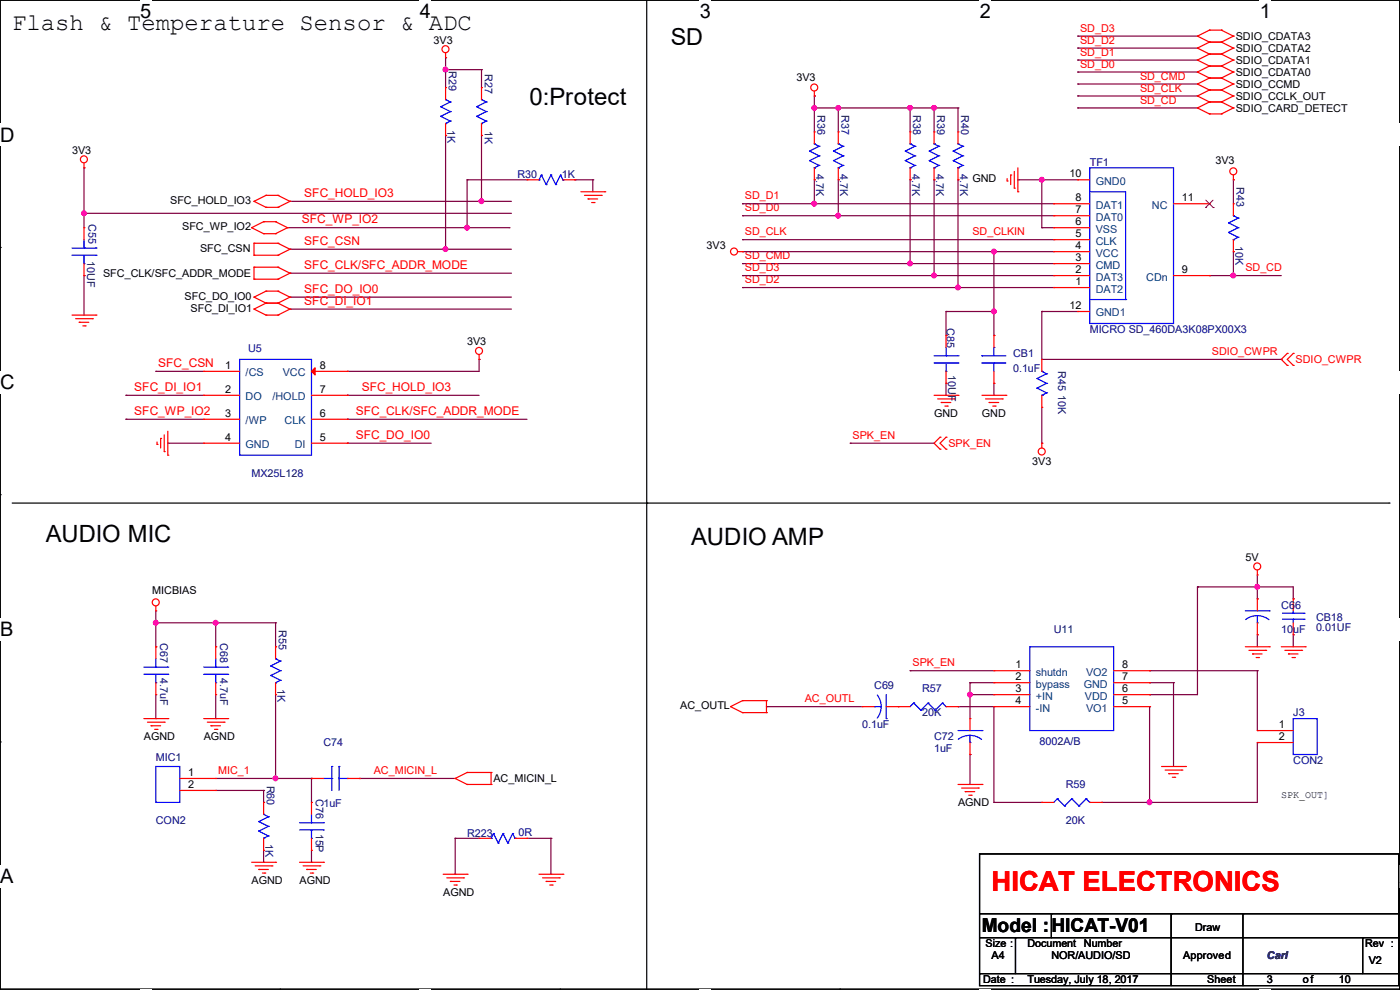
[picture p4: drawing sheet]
<svg xmlns="http://www.w3.org/2000/svg" width="297mm" height="210mm" viewBox="0 0 297 210" stroke-linecap="round" stroke-linejoin="round" font-family="sans-serif">
<path d="M0 0h297v209.8h-297z" fill="none" stroke="#000" stroke-width=".25"/>
<g fill="#fff">
<path d="M29.7 0h2.4v4.8h-2.4z"/>
<path d="M29.7 209.8h2.4v.2h-2.4z"/>
</g>
<path d="M59.4 0h.1M59.4 209.8h.1" fill="none" stroke="#000" stroke-width=".25"/>
<g fill="#fff">
<path d="M89.1 0h2.3v4.8h-2.3z"/>
<path d="M89.1 209.8h2.3v.2h-2.3z"/>
</g>
<path d="M118.8 0h.1M118.8 209.8h.1" fill="none" stroke="#000" stroke-width=".25"/>
<g fill="#fff">
<path d="M148.5 0h2.3v4.8h-2.3z"/>
<path d="M148.5 209.8h2.3v.2h-2.3z"/>
</g>
<path d="M178.2 0h.1M178.2 209.8h.1" fill="none" stroke="#000" stroke-width=".25"/>
<g fill="#fff">
<path d="M207.9 0h2.3v4.8h-2.3z"/>
<path d="M207.9 209.8h2.3v.2h-2.3z"/>
</g>
<path d="M237.6 0h.1M237.6 209.8h.1" fill="none" stroke="#000" stroke-width=".25"/>
<g fill="#fff">
<path d="M267.3 0h2.3v4.8h-2.3z"/>
<path d="M267.3 209.8h2.3v.2h-2.3z"/>
<path d="M0 26.2h3.1v4.8h-3.1z"/>
<path d="M297 26.2v4.8z"/>
<path d="M0 78.7h3.1v4.7h-3.1z"/>
<path d="M297 78.7v4.7z"/>
</g>
<path d="M0 52.5h.1M297 52.5h.1" fill="none" stroke="#000" stroke-width=".25"/>
<g fill="#fff">
<path d="M0 131.1h2.9v4.8h-2.9z"/>
<path d="M297 131.1v4.8z"/>
</g>
<path d="M0 104.9h.1M297 104.9h.1" fill="none" stroke="#000" stroke-width=".25"/>
<g fill="#fff">
<path d="M0 183.6h2.9v4.7h-2.9z"/>
<path d="M296.9 183.6h.1v4.7h-.1z"/>
</g>
<g fill="none" stroke="#000" stroke-width=".25">
<path d="M137.2 0v210.1M2.6 106.7h292.1M137.2 106.7h.1M294.7 106.7h.1M0 157.4h.1M297 157.4h.1M207.8 181.1h88.9v28h-88.9zM207.8 198.9h88.9M207.8 193.8h88.9M215.4 198.9h.1M215.4 198.9v7.6M223.1 193.8h.1"/>
<path d="M223.1 193.8v5.1M248.5 193.8h.1M248.5 193.8v15.3M263.7 193.8h.1M263.7 193.8v15.3M289.1 198.9h.1M289.1 198.9v7.6M296.7 198.9h.1M296.7 193.8h.1M207.8 206.5h.1M207.8 206.5h88.9"/>
</g>
<g fill="none" stroke="#800040" stroke-width=".25">
<path d="M94.5 12.2h.1M94.5 14.8h.1M94.5 12.2v6.4M94.5 14.8h7.7M102.2 14.8h.1M102.2 14.8v3.8M228.6 7.7h.1M228.6 10.2h.1M228.6 12.7h.1M228.6 15.3h.1M228.6 17.8h.1M228.6 7.7h25.4"/>
<path d="M228.6 10.2h25.4M228.6 12.7h25.4M228.6 15.3h25.4M228.6 17.8h25.4M17.8 35.6h.1M17.8 35.6v12.7M94.5 28.7h.1M94.5 28.7v24.2M99.1 38.1h.1M99.1 38.1h12.7M99.1 38.1v10.2M102.2 28.7h.1"/>
<path d="M102.2 28.7v14M122 38.1h.1M122 38.1h3.8M125.8 38.1h.1M125.8 38.1v2.6M172.8 22.9h.1M172.8 38.1h.1M172.8 20.4h.1M172.8 22.9h30.4M172.8 20.4v7.6M172.8 38.1v5.1M177.8 22.9h.1"/>
<path d="M177.8 38.1h.1M177.8 22.9v5.1M177.8 38.1v7.7M193.1 22.9h.1M193.1 38.1h.1M193.1 22.9v5.1M193.1 38.1v17.8M198.2 22.9h.1M198.2 38.1h.1M198.2 22.9v5.1M198.2 38.1v20.4M203.2 22.9h.1"/>
<path d="M203.2 38.1h.1M203.2 22.9v5.1M203.2 38.1v22.9M215.9 38.1h.1M215.9 38.1h12.7M221 38.1h.1M221 38.1v10.2M228.6 20.4h.1M228.6 22.9h.1M228.6 20.4h25.4M228.6 22.9h25.4M261.7 38.1h.1"/>
<path d="M261.7 38.1v5.1M17.8 45.3h.1M17.8 58.5h.1M17.8 58.5v8.3M17.8 45.3h90.7M61 48.3h47M61.5 42.7h.1M61.5 52.9h.1M61.5 58h.1M61.5 42.7h47M61.5 52.9h47M61.5 58h47"/>
<path d="M94.5 52.9h.1M99.1 48.3h.1M102.2 42.7h.1M108 48.3h.1M157.5 50.8h.1M157.5 55.9h.1M157.5 45.8h.1M157.5 43.2h.1M157.5 53.4h.1M157.5 58.5h.1M157.5 43.2h66.1M157.5 45.8h66.1"/>
<path d="M157.5 50.8h66.1M157.5 53.4h66.1M157.5 55.9h66.1M157.5 58.5h66.1M172.8 43.2h.1M177.8 45.8h.1M193.1 55.9h.1M198.2 58.5h.1M210.9 53.4h.1M210.9 53.4v17.8M221 48.3h.1M221 48.3h2.6"/>
<path d="M256.6 58.5h.1M256.6 58.5h15.2M261.7 53.4h.1M261.7 58.5h.1M261.7 53.4v5.1M33.1 78.8h.1M33.1 78.8h10.1M61.5 63h.1M61.5 65.6h.1M61.5 63h47M61.5 65.6h47M73.7 78.8h.1"/>
<path d="M101.6 76.2h.1M101.6 76.2v2.6h-27.9M157.5 61h.1M157.5 61h66.1M200.7 66.1h.1M200.7 71.2h.1M200.7 66.1h10.2M200.7 66.1v5.1M203.2 61h.1M210.9 66.1h.1M210.9 71.2h.1M221 66.1h.1"/>
<path d="M221 66.1v10.1h50.8M221 66.1h7.6M271.8 76.2h.1M26.7 83.9h.1M26.7 88.9h.1M26.7 83.9h16.5M26.7 88.9h16.5M35.6 94h.1M35.6 94h7.6M73.7 83.9h.1M73.7 88.9h.1M73.7 94h.1"/>
<path d="M73.7 83.9h27.9M73.7 88.9h38.1M73.7 94h17.8M180.4 94h.1M180.4 94h17.8M200.7 81.3h.1M200.7 81.3v2.6M210.9 81.3h.1M210.9 81.3v2.6M221 94h.1M221 86.4v7.6M33.1 132.1h.1"/>
<path d="M33.1 137.2h.1M33.1 129.6v7.6M33.1 132.1h25.4M45.8 132.1h.1M45.8 137.2h.1M45.8 132.1v5.1M58.5 132.1h.1M58.5 137.2h.1M58.5 132.1v5.1M254 124.5h.1M254 124.5h20.4v2.5M254 124.5v22.9h-10.1"/>
<path d="M266.7 124.5h.1M266.7 134.7h.1M266.7 127h.1M266.7 122v5M266.7 134.7v2.5M274.4 134.7h.1M274.4 127h.1M274.4 134.7v2.5M33.1 152.4h.1M33.1 147.4v5M45.8 152.4h.1M45.8 147.4v5"/>
<path d="M58.5 147.4v17.7M162.6 149.9h.1M162.6 149.9h20.3M193.1 142.3h.1M193.1 142.3h17.8M203.2 149.9h.1M203.2 149.9h7.7M205.8 144.8h.1M205.8 147.4h.1M205.8 144.8h5.1M205.8 144.8v7.6M205.8 147.4h5.1"/>
<path d="M210.9 149.9h.1M210.9 149.9v20.3M243.9 142.3h.1M243.9 144.8h.1M243.9 147.4h.1M243.9 149.9h.1M243.9 142.3h22.8M243.9 144.8h5.1M243.9 149.9v20.3M249 144.8h.1M249 144.8v17.8M266.7 142.3h.1"/>
<path d="M266.7 157.5h.1M266.7 142.3v12.7M266.7 157.5v12.7h-33M45.8 165.1h20.3M45.8 167.7h10.1M55.9 167.7h.1M55.9 170.2h.1M55.9 167.7v2.5M58.5 165.1h.1M66.1 165.1h.1M66.1 165.1v5.1M76.2 165.1h.1"/>
<path d="M76.2 165.1h20.4M96.6 177.8h.1M96.6 177.8h5M96.6 177.8v7.7M111.8 177.8h5.1M116.9 177.8h.1M116.9 177.8v7.7M205.8 160.1h.1M205.8 160.1v6.3M210.9 170.2h.1M210.9 170.2h10.1M233.7 170.2h.1"/>
<path d="M243.9 170.2h.1M55.9 182.9h.1M55.9 180.4v2.5M66.1 182.9h.1M66.1 180.4v2.5M96.6 185.5h.1M116.9 185.5h.1"/>
</g>
<g fill="#f0f" stroke="#f0f" stroke-width=".25">
<circle cx="94.5" cy="14.8" r=".49"/>
<circle cx="94.5" cy="52.9" r=".49"/>
<circle cx="102.1" cy="42.7" r=".49"/>
<circle cx="17.8" cy="45.2" r=".49"/>
<circle cx="99.1" cy="48.3" r=".49"/>
<circle cx="172.7" cy="22.9" r=".49"/>
<circle cx="177.8" cy="22.9" r=".49"/>
<circle cx="198.1" cy="22.9" r=".49"/>
<circle cx="172.7" cy="43.2" r=".49"/>
<circle cx="177.8" cy="45.7" r=".49"/>
<circle cx="210.8" cy="53.4" r=".49"/>
<circle cx="193.1" cy="55.9" r=".49"/>
<circle cx="198.1" cy="58.4" r=".49"/>
<circle cx="203.2" cy="61" r=".49"/>
<circle cx="261.6" cy="58.4" r=".49"/>
<circle cx="193.1" cy="22.9" r=".49"/>
<circle cx="266.7" cy="124.5" r=".49"/>
<circle cx="205.8" cy="147.3" r=".49"/>
<circle cx="243.9" cy="170.2" r=".49"/>
<circle cx="221" cy="38.1" r=".49"/>
<circle cx="33" cy="132.1" r=".49"/>
<circle cx="45.7" cy="132.1" r=".49"/>
<circle cx="58.4" cy="165.1" r=".49"/>
<circle cx="210.8" cy="66.1" r=".49"/>
</g>
<g fill="none" stroke="#f00" stroke-width=".25">
<path d="M94.5 12.2h.1M94.5 18.6h.1M94.5 11.2v1M94.5 18.6v2.5M102.2 18.6h.1M102.2 18.6v2.5M172.8 19.3v1.1M254 7.7h.1M254 10.2h.1M254 12.7h.1M254 15.3h.1M254 17.8h.1"/>
<path d="M254 7.7l2.6 1.2M254 10.2l2.6 1.3M254 12.7l2.6 1.3M254 15.3l2.6 1.3M254 17.8l2.6 1.3M256.6 6.4h.1M256.6 8.9h.1M256.6 11.5h.1M256.6 14h.1M256.6 16.6h.1M256.6 19.1h.1M256.6 6.4l-2.6 1.3"/>
<path d="M256.6 6.4h2.5M256.6 8.9h2.5M256.6 8.9l-2.6 1.3M256.6 11.5h2.5M256.6 11.5l-2.6 1.2M256.6 14h2.5M256.6 14l-2.6 1.3M256.6 16.6h2.5M256.6 16.6l-2.6 1.2M256.6 19.1h2.5M256.6 19.1l-2.6 1.3M259.1 6.4h.1"/>
<path d="M259.1 8.9h.1M259.1 11.5h.1M259.1 14h.1M259.1 16.6h.1M259.1 19.1h.1M259.1 6.4l2.6 1.3M259.1 8.9l2.6 1.3M259.1 11.5l2.6 1.2M259.1 14l2.6 1.3M259.1 16.6l2.6 1.2M259.1 19.1l2.6 1.3M261.7 7.7h.1"/>
<path d="M261.7 10.2h.1M261.7 12.7h.1M261.7 15.3h.1M261.7 17.8h.1M261.7 7.7l-2.6 1.2M261.7 10.2l-2.6 1.3M261.7 12.7l-2.6 1.3M261.7 15.3l-2.6 1.3M261.7 17.8l-2.6 1.3M17.8 35.6h.1M17.8 34.6v1M94.5 28.7h.1"/>
<path d="M94.5 26.2v2.5M102.2 28.7h.1M102.2 26.2v2.5M111.8 38.1h.1M111.8 38.1h2.5M119.4 38.1h2.6M122 38.1h.1M172.8 20.4h.1M172.8 28h.1M172.8 38.1h.1M172.8 28v2.5M172.8 35.6v2.5"/>
<path d="M177.8 28h.1M177.8 38.1h.1M177.8 28v2.5M177.8 35.6v2.5M193.1 28h.1M193.1 38.1h.1M193.1 28v2.5M193.1 35.6v2.5M198.2 28h.1M198.2 38.1h.1M198.2 28v2.5M198.2 35.6v2.5"/>
<path d="M203.2 28h.1M203.2 38.1h.1M203.2 28v2.5M203.2 35.6v2.5M213.7 38.4h.1M213.7 37.9v.5M214.4 37.1h.1M214.4 37.1v2.1M215.2 39.9h.1M215.2 36.4v3.5M215.9 35.6v5.1M228.6 38.1h.1"/>
<path d="M228.6 38.1h2.6M254 20.4h.1M254 22.9h.1M254 20.4l2.6 1.2M254 22.9l2.6 1.3M256.6 21.6h.1M256.6 24.2h.1M256.6 21.6h2.5M256.6 21.6l-2.6 1.3M256.6 24.2h2.5M259.1 21.6h.1M259.1 24.2h.1"/>
<path d="M259.1 21.6l2.6 1.3M261.7 20.4h.1M261.7 22.9h.1M261.7 38.1h.1M261.7 20.4l-2.6 1.2M261.7 22.9l-2.6 1.3M261.7 37.1v1M17.8 48.3h.1M17.8 58.5h.1M17.8 48.3v2.5M17.8 55.9v2.6M53.4 48.3h.1"/>
<path d="M53.4 48.3l2.5 1.3M53.9 42.7h.1M53.9 54.1h.1M53.9 51.6h.1M53.9 59.2h.1M53.9 56.7h.1M53.9 42.7l2.5 1.3M53.9 54.1h5.1M53.9 51.6v2.5M53.9 56.7v2.5M53.9 51.6h5.1M53.9 59.2h5.1"/>
<path d="M53.9 56.7h5.1M55.9 49.6h.1M55.9 47h.1M55.9 49.6h2.6M55.9 47l-2.5 1.3M55.9 47h2.6M56.4 44h.1M56.4 41.4h.1M56.4 44h2.6M56.4 41.4l-2.5 1.3M56.4 41.4h2.6M58.5 49.6h.1"/>
<path d="M58.5 47h.1M58.5 47l2.5 1.3M59 44h.1M59 41.4h.1M59 54.1h.1M59 51.6h.1M59 59.2h.1M59 56.7h.1M59 41.4l2.5 1.3M59 51.6l2.5 1.3M59 56.7l2.5 1.3M61 48.3h.1"/>
<path d="M61 48.3l-2.5 1.3M61.5 42.7h.1M61.5 52.9h.1M61.5 58h.1M61.5 42.7l-2.5 1.3M61.5 52.9l-2.5 1.2M61.5 58l-2.5 1.2M123.2 40.7h5.1M124 41.4h3.6M124.8 42.2h.1M124.8 42.2h2M125.5 43h.5"/>
<path d="M126 43h.1M127.6 41.4h.1M128.3 40.7h.1M156.5 53.4h1M157.5 53.4h.1M215.9 40.7h.1M223.6 58.5h.1M223.6 55.9h.1M223.6 53.4h.1M223.6 50.8h.1M223.6 48.3h.1M223.6 45.8h.1"/>
<path d="M223.6 43.2h.1M223.6 53.4h7.6M223.6 58.5h7.6M223.6 55.9h7.6M223.6 50.8h7.6M223.6 48.3h7.6M223.6 45.8h7.6M223.6 43.2h7.6M249 58.5h7.6M249 43.2h7.6M256.6 58.5h.1M256.6 43.2h.1"/>
<path d="M261.7 43.2h.1M261.7 53.4h.1M261.7 43.2v2.6M261.7 50.8v2.6M15.3 66.8h5.1M16 67.6h3.6M16.8 68.4h.1M16.8 68.4h2M17.6 69.1h.5M18.1 69.1h.1M19.6 67.6h.1M20.4 66.8h.1"/>
<path d="M43.2 78.8h.1M43.2 78.8h7.6M53.9 63h.1M53.9 65.6h.1M53.9 63l2.5 1.3M53.9 65.6l2.5 1.2M56.4 64.3h.1M56.4 61.8h.1M56.4 66.8h.1M56.4 64.3h2.6M56.4 61.8l-2.5 1.2M56.4 61.8h2.6"/>
<path d="M56.4 66.8h2.6M56.4 64.3l-2.5 1.3M59 64.3h.1M59 61.8h.1M59 66.8h.1M59 61.8l2.5 1.2M59 64.3l2.5 1.3M61.5 63h.1M61.5 65.6h.1M61.5 63l-2.5 1.3M61.5 65.6l-2.5 1.2M66.1 78.8h7.6"/>
<path d="M73.7 78.8h.1M101.6 76.2h.1M101.6 75.2v1M200.7 71.2h.1M200.7 71.2v2.5M200.7 78.8v2.5M210.9 71.2h.1M210.9 71.2v2.5M210.9 78.8v2.5M221 76.2h.1M221 76.2v2.6M223.6 61h.1"/>
<path d="M223.6 61h7.6M228.6 66.1h.1M228.6 66.1h2.6M273.1 75h.1M273.1 77.5h.1M273.1 75l-1.3 1.2 1.3 1.3M274.4 77.5h.1M274.4 75h.1M274.4 75l-1.3 1.2 1.3 1.3M33.3 94.3h.1M33.3 93.8v.5M34.1 93h.1"/>
<path d="M34.1 93v2M34.8 95.8h.1M34.8 92.2v3.6M35.6 96.6h.1M35.6 91.5v5.1M43.2 83.9h.1M43.2 94h.1M43.2 88.9h.1M43.2 83.9h7.6M43.2 94h7.6M43.2 88.9h7.6M66.1 83.9h7.6"/>
<path d="M66.1 94h7.6M66.1 88.9h7.6M73.7 83.9h.1M73.7 88.9h.1M73.7 94h.1M198.2 83.9h5M198.9 84.6h3.6M199.4 92.8h.1M199.4 95.3h.1M199.4 92.8l-1.2 1.2 1.2 1.3M199.7 85.4h.1M199.7 85.4h2"/>
<path d="M200.4 86.1h.6M200.7 95.3h.1M200.7 92.8h.1M200.7 81.3h.1M200.7 92.8l-1.3 1.2 1.3 1.3M201 86.1h.1M202.5 84.6h.1M203.2 83.9h.1M208.3 83.9h5.1M209.1 84.6h3.5M209.8 85.4h.1M209.8 85.4h2.1"/>
<path d="M210.6 86.1h.5M210.9 81.3h.1M211.1 86.1h.1M212.6 84.6h.1M213.4 83.9h.1M221 94h.1M221 86.4h.1M221 83.9v2.5M221 94v1M33.1 129.6h.1M33.1 137.2h.1M33.1 128.6v1"/>
<path d="M33.1 137.2v2.5M45.8 137.2h.1M45.8 137.2v2.5M58.5 137.2h.1M58.5 137.2v2.5M264.2 137.2h5.1M265 138h3.5M265.7 138.7h.1M265.7 138.7h2.1M266.5 139.5h.5M266.7 122h.1M266.7 127h.1"/>
<path d="M266.7 134.7h.1M266.7 120.9v1.1M266.7 127v2.6M266.7 132.1v2.6M267 139.5h.1M268.5 138h.1M269.3 137.2h.1M271.8 137.2h5.1M272.6 138h3.5M273.3 138.7h.1M273.3 138.7h2.1M274.1 139.5h.5"/>
<path d="M274.4 127h.1M274.4 134.7h.1M274.4 127v2.6M274.4 132.1v2.6M274.6 139.5h.1M276.1 138h.1M276.9 137.2h.1M30.5 152.4h5.1M31.3 153.2h3.5M32 154h.1M32 154h2.1M32.8 154.7h.5"/>
<path d="M33.1 147.4h.1M33.1 144.8v2.6M33.3 154.7h.1M34.8 153.2h.1M35.6 152.4h.1M43.2 152.4h5.1M44 153.2h3.5M44.7 154h.1M44.7 154h2.1M45.5 154.7h.5M45.8 147.4h.1M45.8 144.8v2.6"/>
<path d="M46 154.7h.1M47.5 153.2h.1M48.3 152.4h.1M58.5 147.4h.1M58.5 144.8v2.6M155 149.9h.1M155 149.9l2.5 1.3M157.5 148.6h.1M157.5 151.2h.1M157.5 148.6l-2.5 1.3M157.5 148.6h5.1M157.5 151.2h5.1"/>
<path d="M162.6 148.6h.1M162.6 151.2h.1M162.6 148.6v2.6M182.9 149.9h.1M182.9 149.9h2.6M188 149.9h5.1M190.5 149.9h.1M200.7 149.9h2.5M203.2 149.9h.1M205.8 152.4h.1M205.8 152.4v2.6M205.8 157.5v2.6"/>
<path d="M210.9 142.3h.1M210.9 144.8h.1M210.9 147.4h.1M210.9 149.9h.1M210.9 142.3h7.6M210.9 144.8h7.6M210.9 147.4h7.6M210.9 149.9h7.6M236.3 142.3h7.6M236.3 144.8h7.6M236.3 147.4h7.6M236.3 149.9h7.6"/>
<path d="M243.9 142.3h.1M243.9 144.8h.1M243.9 147.4h.1M243.9 149.9h.1M266.7 155h.1M266.7 157.5h.1M266.7 155h7.7M266.7 157.5h7.7M38.1 165.1h7.7M38.1 167.7h7.7M45.8 165.1h.1M45.8 167.7h.1"/>
<path d="M55.9 170.2h.1M55.9 170.2v2.6M55.9 177.8v2.6M66.1 170.2h.1M66.1 165.1h.1M66.1 165.1h2.5M66.1 170.2v2.6M66.1 177.8v2.6M73.7 165.1h2.5M76.2 165.1h.1M96.6 165.1h.1M96.6 165.1l2.5 1.3"/>
<path d="M99.1 163.9h.1M99.1 166.4h.1M99.1 163.9l-2.5 1.2M99.1 163.9h5.1M99.1 166.4h5.1M101.6 177.8h.1M101.6 177.8h2.6M104.2 163.9h.1M104.2 166.4h.1M104.2 163.9v2.5M109.3 177.8h2.5M111.8 177.8h.1"/>
<path d="M203.2 166.4h5.1M204 167.2h3.6M204.8 167.9h.1M204.8 167.9h2M205.5 168.7h.5M205.8 160.1h.1M206 168.7h.1M207.6 167.2h.1M208.3 166.4h.1M221 170.2h.1M221 170.2h2.6M231.2 170.2h2.5"/>
<path d="M233.7 170.2h.1M246.4 162.6h5.1M247.2 163.4h3.5M247.9 164.1h.1M247.9 164.1h2.1M248.7 164.9h.5M249.2 164.9h.1M250.7 163.4h.1M251.5 162.6h.1M53.4 182.9h5.1M54.1 183.7h3.6M54.9 184.4h.1"/>
<path d="M54.9 184.4h2M55.7 185.2h.5M55.9 180.4h.1M56.2 185.2h.1M57.7 183.7h.1M58.5 182.9h.1M63.5 182.9h5.1M64.3 183.7h3.6M65.1 184.4h.1M65.1 184.4h2M65.8 185.2h.5M66.1 180.4h.1"/>
<path d="M66.3 185.2h.1M67.9 183.7h.1M68.6 182.9h.1M94 185.5h5.1M94.8 186.2h3.5M95.5 187h.1M95.5 187h2.1M96.3 187.7h.5M96.8 187.7h.1M98.3 186.2h.1M99.1 185.5h.1M114.3 185.5h5.1"/>
<path d="M115.1 186.2h3.6M115.9 187h.1M115.9 187h2M116.6 187.7h.5M117.1 187.7h.1M118.7 186.2h.1M119.4 185.5h.1"/>
<circle cx="94.5" cy="10.4" r=".74"/>
<circle cx="172.7" cy="18.6" r=".74"/>
<circle cx="17.8" cy="33.8" r=".74"/>
<circle cx="261.6" cy="36.3" r=".74"/>
<circle cx="155.7" cy="53.4" r=".74"/>
<circle cx="101.6" cy="74.4" r=".74"/>
<circle cx="221" cy="95.8" r=".74"/>
<circle cx="33" cy="127.8" r=".74"/>
<circle cx="266.7" cy="120.2" r=".74"/>
</g>
<g fill="none" stroke="#00f" stroke-width=".25">
<path d="M93.5 24.7h.1M93.5 22.6h.1M93.5 22.6l2 1.1M93.5 24.7l2 1M94.5 26.2h.1M94.5 21.1h.1M94.5 21.1l1 .5M95.5 21.6h.1M95.5 23.7h.1M95.5 25.7h.1M95.5 23.7l-2 1M95.5 21.6l-2 1"/>
<path d="M95.5 25.7l-1 .5M101.1 24.7h.1M101.1 22.6h.1M101.1 22.6l2.1 1.1M101.1 24.7l2.1 1M102.2 26.2h.1M102.2 21.1h.1M102.2 21.1l1 .5M103.2 21.6h.1M103.2 23.7h.1M103.2 25.7h.1M103.2 23.7l-2.1 1"/>
<path d="M103.2 21.6l-2.1 1M103.2 25.7l-1 .5M114.3 38.1h.1M114.9 37.1h.1M114.9 37.1l1 2.1M114.9 37.1l-.6 1M115.9 39.2h.1M116.9 37.1h.1M116.9 37.1l1 2.1M116.9 37.1l-1 2.1M117.9 39.2h.1M118.9 37.1h.1"/>
<path d="M118.9 37.1l-1 2.1M118.9 37.1l.5 1M119.4 38.1h.1M171.7 34.1h.1M171.7 32h.1M171.7 32l2.1 1.1M171.7 34.1l2.1 1M172.8 35.6h.1M172.8 30.5h.1M172.8 30.5l1 .5M173.8 31h.1M173.8 33.1h.1"/>
<path d="M173.8 35.1h.1M173.8 33.1l-2.1 1M173.8 31l-2.1 1M173.8 35.1l-1 .5M176.8 34.1h.1M176.8 32h.1M176.8 32l2.1 1.1M176.8 34.1l2.1 1M177.8 35.6h.1M177.8 30.5h.1M177.8 30.5l1.1 .5M178.9 31h.1"/>
<path d="M178.9 33.1h.1M178.9 35.1h.1M178.9 33.1l-2.1 1M178.9 31l-2.1 1M178.9 35.1l-1.1 .5M192.1 34.1h.1M192.1 32h.1M192.1 32l2 1.1M192.1 34.1l2 1M193.1 35.6h.1M193.1 30.5h.1M193.1 30.5l1 .5"/>
<path d="M194.1 31h.1M194.1 33.1h.1M194.1 35.1h.1M194.1 33.1l-2 1M194.1 31l-2 1M194.1 35.1l-1 .5M197.1 34.1h.1M197.1 32h.1M197.1 32l2.1 1.1M197.1 34.1l2.1 1M198.2 35.6h.1M198.2 30.5h.1"/>
<path d="M198.2 30.5l1 .5M199.2 31h.1M199.2 33.1h.1M199.2 35.1h.1M199.2 33.1l-2.1 1M199.2 31l-2.1 1M199.2 35.1l-1 .5M202.2 34.1h.1M202.2 32h.1M202.2 32l2.1 1.1M202.2 34.1l2.1 1M203.2 35.6h.1"/>
<path d="M203.2 30.5h.1M203.2 30.5l1.1 .5M204.3 31h.1M204.3 33.1h.1M204.3 35.1h.1M204.3 33.1l-2.1 1M204.3 31l-2.1 1M204.3 35.1l-1.1 .5M231.2 35.6h17.8v33h-17.8zM15.3 54.1h5.1M15.3 52.6h5.1M17.8 55.9h.1"/>
<path d="M17.8 52.6h.1M17.8 50.8v1.8M17.8 54.1v1.8M20.4 54.1h.1M20.4 52.6h.1M231.2 40.7h7.6v22.8M260.6 49.3h.1M260.6 47.3h.1M260.6 47.3l2.1 1M260.6 49.3l2.1 1M261.7 50.8h.1M261.7 45.8h.1"/>
<path d="M261.7 45.8l1 .5M262.7 46.3h.1M262.7 48.3h.1M262.7 50.3h.1M262.7 48.3l-2.1 1M262.7 46.3l-2.1 1M262.7 50.3l-1 .5M50.8 76.2h15.3v20.4h-15.3zM198.2 75.5h5M198.2 77h5M200.7 78.8h.1M200.7 75.5h.1"/>
<path d="M200.7 73.7v1.8M200.7 77v1.8M203.2 77h.1M203.2 75.5h.1M208.3 75.5h.1M208.3 77h.1M208.3 75.5h5.1M208.3 77h5.1M210.9 73.7h.1M210.9 77h.1M210.9 73.7v1.8M210.9 77v1.8"/>
<path d="M221 78.8h.1M221 78.8l1 .5M222 79.3h.1M222 79.3l-2 1M231.2 63.5h7.6M238.8 63.5h.1M220 82.3h.1M220 80.3h.1M220 80.3l2 1M220 82.3l2 1.1M221 83.9h.1M222 81.3h.1"/>
<path d="M222 83.4h.1M222 81.3l-2 1M222 83.4l-1 .5M33.1 139.7v1.8M45.8 139.7v1.8M58.5 139.7h.1M58.5 139.7l1 .6M218.5 137.2h17.8v17.8h-17.8zM264.2 129.6h5.1M266.7 132.1h.1M266.7 130.6l1.6 .3 .9 .6M266.7 130.6l-1 .1-1.4 .7"/>
<path d="M266.7 130.6v1.5M269.3 129.6h.1M272.1 131.4h4.5M272.1 130.1h4.5M274.4 130.1h.1M274.4 131.4h.1M274.4 129.6v.5M274.4 131.4v.7M276.6 131.4h.1M276.6 130.1h.1M30.5 143h5.1M30.5 141.5h5.1"/>
<path d="M33.1 144.8h.1M33.1 141.5h.1M33.1 143v1.8M35.6 143h.1M35.6 141.5h.1M43.2 143h5.1M43.2 141.5h5.1M45.8 144.8h.1M45.8 141.5h.1M45.8 143v1.8M48.3 143h.1M48.3 141.5h.1"/>
<path d="M57.4 143.3h.1M57.4 141.3h.1M57.4 141.3l2.1 1M57.4 143.3l2.1 1M58.5 144.8h.1M59.5 140.3h.1M59.5 142.3h.1M59.5 144.3h.1M59.5 142.3l-2.1 1M59.5 140.3l-2.1 1M59.5 144.3l-1 .5M185.5 149.9h.1"/>
<path d="M185.5 149.9h1.5M186.1 147.4l.7 1.4 .1 1.1-.3 1.5-.5 .9M188 152.4h.1M188 147.4v5M193.8 149.1h.1M193.8 149.1l-.7 .8M193.8 149.1l1.6 1.6M195.4 150.7h.1M196.9 149.1h.1M196.9 149.1l-1.5 1.6M196.9 149.1l1.5 1.6M198.4 150.7h.1"/>
<path d="M199.9 149.1h.1M199.9 149.1l-1.5 1.6M199.9 149.1l.8 .8M200.7 149.9h.1M203.2 155h5.1M205.8 157.5h.1M205.8 156l1.5 .3 .9 .6M205.8 156l-1.1 .1-1.4 .7M205.8 156v1.5M208.3 155h.1M274.4 152.4h5v7.7h-5zM33.1 162.6h5v7.6h-5z"/>
<path d="M54.9 176.3h.1M54.9 174.3h.1M54.9 174.3l2 1M54.9 176.3l2 1M55.9 177.8h.1M55.9 172.8h.1M55.9 172.8l1 .5M56.9 173.3h.1M56.9 175.3h.1M56.9 177.3h.1M56.9 175.3l-2 1M56.9 173.3l-2 1"/>
<path d="M56.9 177.3l-1 .5M63.5 176.1h5.1M63.5 174.5h5.1M66.1 177.8h.1M66.1 174.5h.1M66.1 172.8v1.7M66.1 176.1v1.7M68.6 176.1h.1M68.6 174.5h.1M68.6 165.1h1.8M70.4 165.1h.1M70.4 162.6h.1"/>
<path d="M70.4 162.6v5.1M71.9 162.6h.1M71.9 165.1h1.8M71.9 162.6v5.1M73.7 165.1h.1M104.2 177.8h.1M104.7 176.8h.1M104.7 176.8l1 2.1M104.7 176.8l-.5 1M105.7 178.9h.1M106.7 176.8h.1M106.7 176.8l1 2.1"/>
<path d="M106.7 176.8l-1 2.1M107.7 178.9h.1M108.8 176.8h.1M108.8 176.8l-1.1 2.1M108.8 176.8l.5 1M109.3 177.8h.1M224.3 169.5h.1M224.3 169.5l-.7 .7M224.3 169.5l1.5 1.5M225.8 171h.1M227.4 169.5h.1M227.4 169.5l-1.6 1.5"/>
<path d="M227.4 169.5l1.5 1.5M228.9 171h.1M230.4 169.5h.1M230.4 169.5l-1.5 1.5M230.4 169.5l.8 .7M231.2 170.2h.1"/>
</g>
<path d="M66.1 78.8l.7-.8v1.5z" fill="#f00" stroke="#f00" stroke-width=".25"/>
<path d="M255.8 44h.1M255.8 42.5l1.6 1.5M257.3 42.5l-1.5 1.5M257.4 44h.1" fill="none" stroke="#804000" stroke-width=".21"/>
<text font-size="5.8" fill="#f00" x="210.4" y="189.1">HICAT ELECTRONICS</text>
<g font-size="5.1">
<text x="2.6" y="6.4">Flash &amp; Temperature Sensor &amp; ADC</text>
<text x="112.3" y="22.4">0:Protect</text>
<text x="146.6" y="115.6">AUDIO AMP</text>
</g>
<g font-size="5">
<text x="142.3" y="9.6">SD</text>
<text x="9.7" y="115">AUDIO MIC</text>
</g>
<g font-size="4.2">
<text x="29.7" y="3.9">5</text>
<text x="89.1" y="3.9">4</text>
<text x="148.5" y="3.9">3</text>
<text x="207.9" y="3.9">2</text>
<text x="267.3" y="3.9">1</text>
<text x="0" y="30.1">D</text>
<text x="0" y="82.5">C</text>
<text x="0" y="135">B</text>
<text x="0" y="187.4">A</text>
<text x="297" y="187.4">A</text>
</g>
<text font-size="4.1" x="208.3" y="197.6">Model :HICAT-V01</text>
<g font-size="2.5" fill="#f00">
<text x="64.6" y="41.8">SFC_HOLD_IO3</text>
<text x="64.1" y="47.4">SFC_WP_IO2</text>
<text x="64.6" y="51.9">SFC_CSN</text>
<text x="64.6" y="57">SFC_CLK/SFC_ADDR_MODE</text>
<text x="64.6" y="62.1">SFC_DO_IO0</text>
<text x="64.6" y="64.6">SFC_DI_IO1</text>
<text x="33.6" y="77.9">SFC_CSN</text>
<text x="28.5" y="82.9">SFC_DI_IO1</text>
<text x="76.8" y="82.9">SFC_HOLD_IO3</text>
<text x="28.5" y="88">SFC_WP_IO2</text>
<text x="75.5" y="88">SFC_CLK/SFC_ADDR_MODE</text>
<text x="75.5" y="93.1">SFC_DO_IO0</text>
</g>
<g font-size="2.3">
<text x="92" y="9.2">3V3</text>
<text x="262.2" y="8.5">SDIO_CDATA3</text>
<text x="262.2" y="11">SDIO_CDATA2</text>
<text x="169" y="17.1">3V3</text>
<text x="262.2" y="13.5">SDIO_CDATA1</text>
<text x="262.2" y="16.1">SDIO_CDATA0</text>
<text x="262.2" y="18.6">SDIO_CCMD</text>
<text x="262.2" y="21.2">SDIO_CCLK_OUT</text>
<text x="262.2" y="23.7">SDIO_CARD_DETECT</text>
<text x="15.3" y="32.6">3V3</text>
<text x="257.9" y="34.9">3V3</text>
<text x="206.3" y="38.7">GND</text>
<text x="226.9" y="37.6">10</text>
<text x="36.1" y="43.3">SFC_HOLD_IO3</text>
<text x="228.1" y="47.8">6</text>
<text x="228.1" y="45.2">7</text>
<text x="228.1" y="42.7">8</text>
<text x="250.7" y="42.7">11</text>
<text x="38.7" y="48.9">SFC_WP_IO2</text>
<text x="42.5" y="53.4">SFC_CSN</text>
<text x="149.9" y="52.9">3V3</text>
<text x="228.1" y="52.8">4</text>
<text x="228.1" y="50.3">5</text>
<text x="21.9" y="58.8">SFC_CLK/SFC_ADDR_MODE</text>
<text x="228.1" y="57.9">2</text>
<text x="228.1" y="55.4">3</text>
<text x="250.7" y="57.9">9</text>
<text x="39.2" y="63.6">SFC_DO_IO0</text>
<text x="226.9" y="65.5">12</text>
<text x="228.1" y="60.5">1</text>
<text x="40.4" y="66.1">SFC_DI_IO1</text>
<text x="99.1" y="73.2">3V3</text>
<text x="47.8" y="78.2">1</text>
<text x="47.8" y="83.3">2</text>
<text x="67.9" y="78.2">8</text>
<text x="67.9" y="83.3">7</text>
<text x="47.8" y="88.4">3</text>
<text x="67.9" y="88.4">6</text>
<text x="198.2" y="88.5">GND</text>
<text x="208.3" y="88.5">GND</text>
<text x="47.8" y="93.5">4</text>
<text x="67.9" y="93.5">5</text>
<text x="219" y="98.6">3V3</text>
<text x="264.2" y="119">5V</text>
<text x="32.3" y="126.1">MICBIAS</text>
<text x="215.4" y="141.7">1</text>
<text x="238" y="141.7">8</text>
<text x="215.4" y="144.3">2</text>
<text x="215.4" y="146.8">3</text>
<text x="215.4" y="149.4">4</text>
<text x="238" y="144.3">7</text>
<text x="238" y="146.8">6</text>
<text x="238" y="149.4">5</text>
<text x="144.3" y="150.5">AC_OUTL</text>
<text x="271.3" y="154.4">1</text>
<text x="30.5" y="157.1">AGND</text>
<text x="43.2" y="157.1">AGND</text>
<text x="271.3" y="157">2</text>
<text x="39.9" y="164.6">1</text>
<text x="39.9" y="167.1">2</text>
<text x="104.7" y="165.9">AC_MICIN_L</text>
<text x="203.2" y="171">AGND</text>
<text x="53.4" y="187.5">AGND</text>
<text x="63.5" y="187.5">AGND</text>
<text x="94" y="190.1">AGND</text>
<text x="253.5" y="197.4">Draw</text>
<text x="209.1" y="201">Size :</text>
<text x="210.4" y="203.5">A4</text>
<text x="218" y="201">Document</text>
<text x="223.1" y="203.5">NOR/AUDIO/SD</text>
<text x="230" y="201">Number</text>
<text x="251" y="203.5">Approved</text>
<text x="289.6" y="201">Rev :</text>
<text x="208.6" y="208.6">Date :</text>
<text x="218" y="208.6">Tuesday, July 18, 2017</text>
<text x="256.1" y="208.6">Sheet</text>
<text x="268.8" y="208.6">3</text>
<text x="276.4" y="208.6">of</text>
<text x="284" y="208.6">10</text>
<text x="290.4" y="204.6">V2</text>
</g>
<g font-size="2.3" fill="#f00">
<text x="229.2" y="6.7">SD_D3</text>
<text x="229.2" y="9.3">SD_D2</text>
<text x="229.2" y="11.8">SD_D1</text>
<text x="229.2" y="14.4">SD_D0</text>
<text x="241.9" y="16.9">SD_CMD</text>
<text x="241.9" y="19.4">SD_CLK</text>
<text x="241.9" y="22">SD_CD</text>
<text x="158" y="44.8">SD_D0</text>
<text x="158" y="42.3">SD_D1</text>
<text x="158" y="49.9">SD_CLK</text>
<text x="206.3" y="49.9">SD_CLKIN</text>
<text x="158" y="55">SD_CMD</text>
<text x="158" y="57.5">SD_D3</text>
<text x="264.2" y="57.5">SD_CD</text>
<text x="158" y="60.1">SD_D2</text>
<text x="257.1" y="75.3">SDIO_CWPR</text>
<text x="274.9" y="77">SDIO_CWPR</text>
<text x="180.9" y="93.1">SPK_EN</text>
<text x="201.2" y="94.8">SPK_EN</text>
<text x="193.6" y="141.4">SPK_EN</text>
<text x="170.7" y="149">AC_OUTL</text>
<text x="46.3" y="164.2">MIC_1</text>
<text x="79.3" y="164.2">AC_MICIN_L</text>
</g>
<g font-size="2.3" fill="#000080">
<text x="95.2" y="15" transform="rotate(90 95.2 15)">R29</text>
<text x="102.8" y="15.8" transform="rotate(90 102.8 15.8)">R27</text>
<text x="95" y="27.5" transform="rotate(90 95 27.5)">1K</text>
<text x="102.8" y="27.7" transform="rotate(90 102.8 27.7)">1K</text>
<text x="173.4" y="24.4" transform="rotate(90 173.4 24.4)">R36</text>
<text x="178.5" y="24.4" transform="rotate(90 178.5 24.4)">R37</text>
<text x="193.8" y="24.4" transform="rotate(90 193.8 24.4)">R38</text>
<text x="198.8" y="24.4" transform="rotate(90 198.8 24.4)">R39</text>
<text x="203.9" y="24.4" transform="rotate(90 203.9 24.4)">R40</text>
<text x="231.2" y="35.1">TF1</text>
<text x="109.8" y="37.7">R30</text>
<text x="119.2" y="37.7">1K</text>
<text x="173.2" y="36.9" transform="rotate(90 173.2 36.9)">4.7K</text>
<text x="178.3" y="36.9" transform="rotate(90 178.3 36.9)">4.7K</text>
<text x="193.5" y="36.9" transform="rotate(90 193.5 36.9)">4.7K</text>
<text x="198.6" y="36.9" transform="rotate(90 198.6 36.9)">4.7K</text>
<text x="203.7" y="36.9" transform="rotate(90 203.7 36.9)">4.7K</text>
<text x="262.3" y="39.7" transform="rotate(90 262.3 39.7)">R43</text>
<text x="18.8" y="47.5" transform="rotate(90 18.8 47.5)">C55</text>
<text x="262.1" y="52.1" transform="rotate(90 262.1 52.1)">10K</text>
<text x="18.5" y="55.4" transform="rotate(90 18.5 55.4)">10UF</text>
<text x="200.9" y="69.6" transform="rotate(90 200.9 69.6)">C85</text>
<text x="231.2" y="70.7">MICRO SD_460DA3K08PX00X3</text>
<text x="52.6" y="74.8">U5</text>
<text x="214.9" y="75.8">CB1</text>
<text x="201.1" y="79.5" transform="rotate(90 201.1 79.5)">10UF</text>
<text x="214.9" y="78.8">0.1uF</text>
<text x="224.5" y="78.8" transform="rotate(90 224.5 78.8)">R45 10K</text>
<text x="53.4" y="101.2">MX25L128</text>
<text x="271.8" y="129.1">C66</text>
<text x="279.2" y="131.7">CB18</text>
<text x="34" y="136.4" transform="rotate(90 34 136.4)">C67</text>
<text x="46.7" y="136.4" transform="rotate(90 46.7 136.4)">C68</text>
<text x="59.1" y="133.6" transform="rotate(90 59.1 133.6)">R55</text>
<text x="223.6" y="134.2">U11</text>
<text x="271.8" y="134.2">10uF</text>
<text x="279.2" y="133.9">0.01UF</text>
<text x="34" y="143.8" transform="rotate(90 34 143.8)">4.7uF</text>
<text x="46.7" y="143.8" transform="rotate(90 46.7 143.8)">4.7uF</text>
<text x="58.9" y="146.1" transform="rotate(90 58.9 146.1)">1K</text>
<text x="185.5" y="146.1">C69</text>
<text x="195.6" y="146.9">R57</text>
<text x="182.9" y="154.5">0.1uF</text>
<text x="195.6" y="152">20K</text>
<text x="274.4" y="152">J3</text>
<text x="33.1" y="161.4">MIC1</text>
<text x="68.6" y="158.3">C74</text>
<text x="198.2" y="157.1">C72</text>
<text x="198.2" y="159.6">1uF</text>
<text x="220.5" y="158.1">8002A/B</text>
<text x="56.6" y="166.7" transform="rotate(90 56.6 166.7)">R60</text>
<text x="226.1" y="167.2">R59</text>
<text x="274.4" y="162.1">CON2</text>
<text x="67" y="169.5" transform="rotate(90 67 169.5)">C76</text>
<text x="68.6" y="171.3">1uF</text>
<text x="33.1" y="174.8">CON2</text>
<text x="56.3" y="179.1" transform="rotate(90 56.3 179.1)">1K</text>
<text x="67" y="176.8" transform="rotate(90 67 176.8)">15P</text>
<text x="99.1" y="177.6">R223</text>
<text x="110" y="177.4">0R</text>
<text x="226.1" y="174.8">20K</text>
<text x="268.8" y="203.5">Carl</text>
</g>
<g font-size="2.3" fill="#004080">
<text x="232.5" y="39.2">GND0</text>
<text x="232.5" y="46.8">DAT0</text>
<text x="232.5" y="44.3">DAT1</text>
<text x="244.4" y="44.3">NC</text>
<text x="232.5" y="51.9">CLK</text>
<text x="232.5" y="49.4">VSS</text>
<text x="232.5" y="59.5">DAT3</text>
<text x="232.5" y="57">CMD</text>
<text x="232.5" y="54.4">VCC</text>
<text x="243.2" y="59.5">CDn</text>
<text x="232.5" y="62.1">DAT2</text>
<text x="232.5" y="67.1">GND1</text>
<text x="52.1" y="79.8">/CS</text>
<text x="60" y="79.8">VCC</text>
<text x="52.1" y="84.9">DO</text>
<text x="57.8" y="84.9">/HOLD</text>
<text x="52.1" y="95.1">GND</text>
<text x="52.1" y="90">/WP</text>
<text x="60.4" y="90">CLK</text>
<text x="62.5" y="95.1">DI</text>
<text x="219.8" y="143.3">shutdn</text>
<text x="230.4" y="143.3">VO2</text>
<text x="219.8" y="145.9">bypass</text>
<text x="219.8" y="148.4">+IN</text>
<text x="229.9" y="145.9">GND</text>
<text x="230.2" y="148.4">VDD</text>
<text x="219.8" y="151">-IN</text>
<text x="230.4" y="151">VO1</text>
</g>
<text font-size="2.1" x="271.8" y="169.3">SPK_OUT]</text>
</svg>
